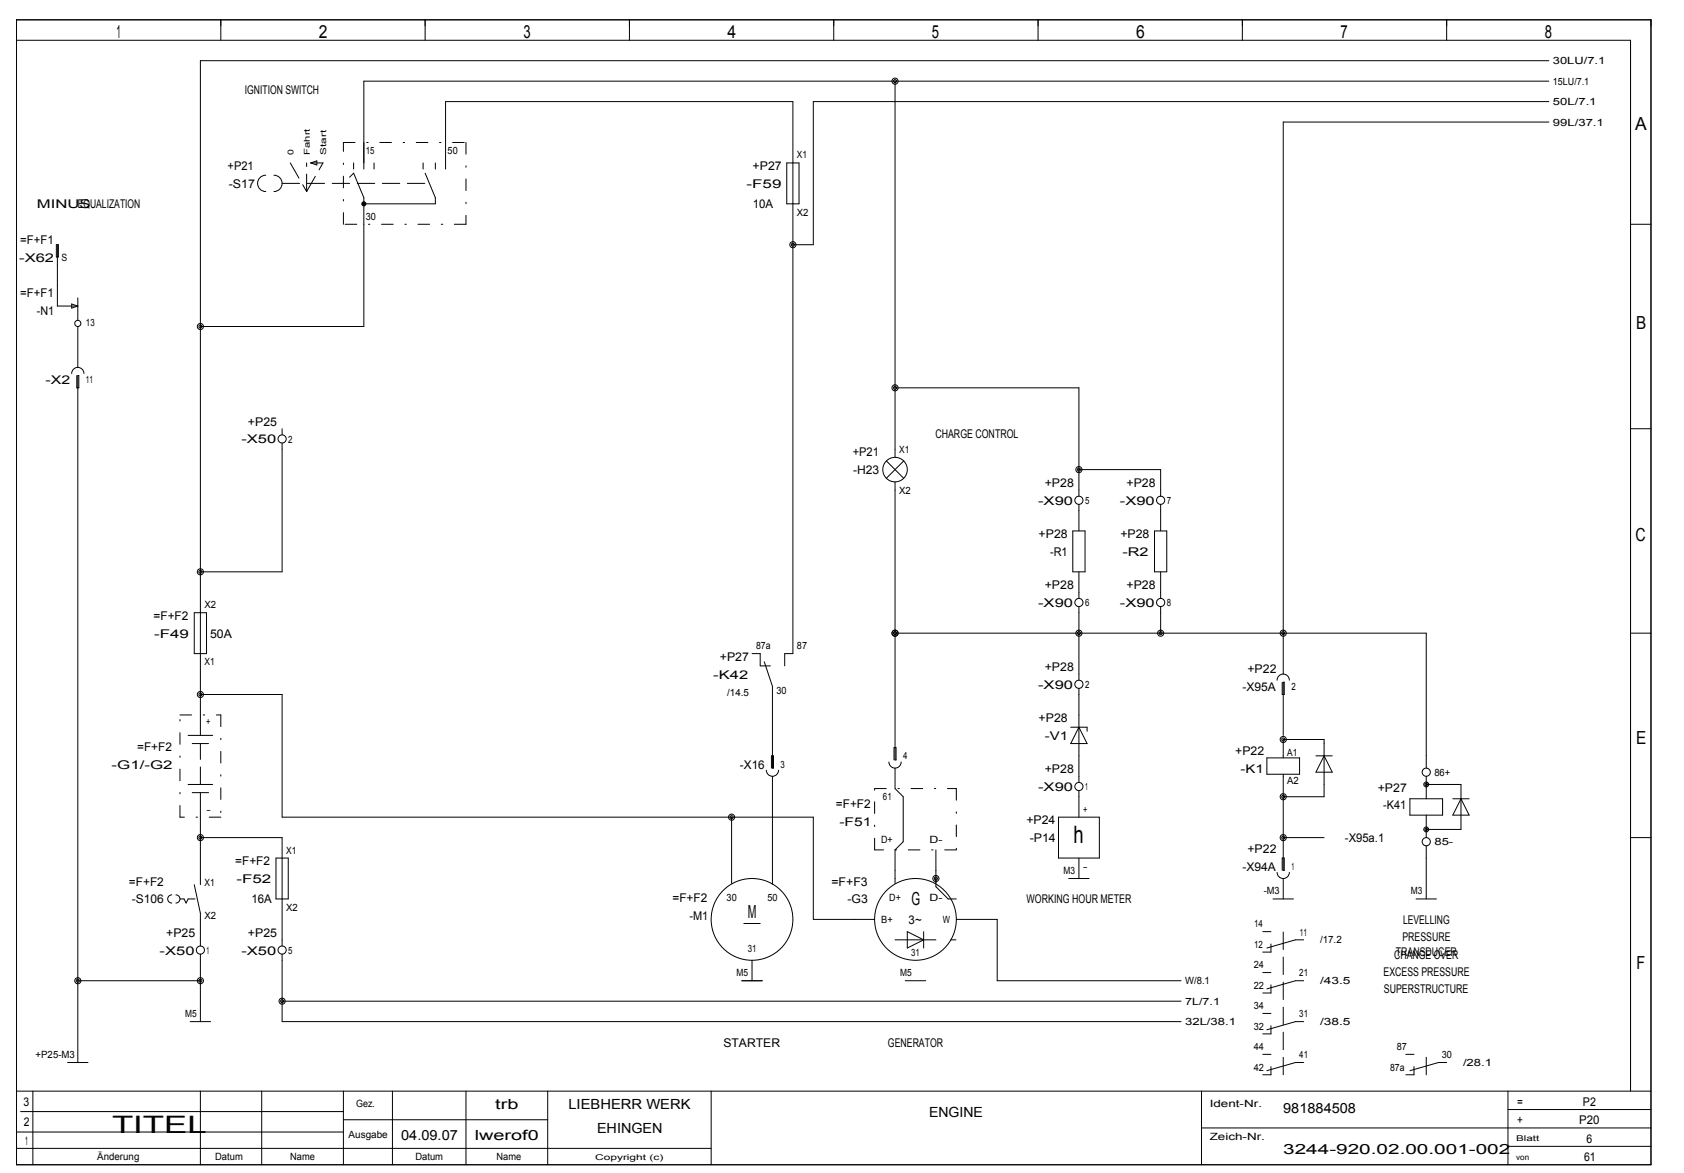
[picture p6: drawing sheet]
<svg xmlns="http://www.w3.org/2000/svg" width="408mm" height="284mm" viewBox="0 0 408 284" stroke-linecap="round" stroke-linejoin="round" font-family="sans-serif">
<g fill="none" stroke="#000" stroke-width=".24">
<path d="M4 4.8h396v277.2h-396zM4 9.8h391.1v254.4M53.5 4.8v5M103 4.8v5M152.5 4.8v5M202 4.8v5M216.8 19.7v91M251.5 4.8v5M301 4.8v5M350.5 4.8v5M375.3 14.7h-326.8v163.4M375.3 19.7h-287.2v21.2"/>
<path d="M75.3 39.5l1.5-.5v.9zM75.3 39.5h2.9M85.7 39.5v1.4M90.6 39.5v1.4M102.5 39.5v1.4M105.5 39.5v1.4M190.6 39.5h3v9.9h-3zM375.3 29.6h-64.4v133.6M375.3 24.6h-178.3v34.7h-4.9M13.7 59.3h.4v2.9h-.4zM13.9 59.3v14.8h5M64.4 42.4a1.98 1.98 0 0 0-2 2 1.98 1.98 0 0 0 2 2"/>
<path d="M66.4 42.4a1.98 1.98 0 0 1 1.9 2 1.98 1.98 0 0 1-1.9 2M84.7 42.9l1-1 2.4 6v31.2h-39.6M103 41.9l2.5 6v1.5h-17.4M107.9 40.9v-16.3h84.2v133.7h-2v2.9M395.1 54.3h4.9M17.4 73.6l1.5 .5-1.5 .5zM18.9 72.1v5.5M18.9 79.1v9.9M17.4 90.4a1.49 1.49 0 0 1 1.4-1.4 1.49 1.49 0 0 1 1.5 1.4M18.6 90.9v3h.5v-3h-.2v166.4M216.8 93.9h44.6v26.2M68.3 107.3v31.2h-19.8"/>
<path d="M68.3 103.8v1.5M214.8 111.6l4.1 4.2M216.8 116.7v67.3h.3v-3h-.5v3M218.9 111.6l-4.1 4.2M261.4 113.7h19.8v6.4M395.1 103.8h4.9M259.9 128.6h3v9.9h-3zM261.4 122.1v6.5M261.4 138.5v6.4M279.7 128.6h3v9.9h-3zM281.2 122.1v6.5M281.2 138.5v6.4"/>
<path d="M47.1 148.4h2.9v9.9h-2.9zM182.2 158.3h2v2.9h2.5M216.8 153.3h128.7v32.7M261.4 146.9v17.8M281.2 146.9v6.4M395.1 153.3h4.9M45.6 178.1h5.9M48.5 168.2h19.8v29.7h128.7v24.7h14.9M185.2 160.2l1.9 6v19.8h.3v-3h-.5v3M259.4 176.1h4v1M261.4 176.1l2 3.9h-4zM261.4 166.7v22.7"/>
<path d="M309.4 164.7a1.48 1.48 0 0 1 1.5-1.5 1.48 1.48 0 0 1 1.5 1.5M310.7 165.2v3h.4v-3h-.2v12.9M45.6 189.9h5.9M46.6 191.9h3.9M46.6 180h3.9M48.5 191.9v22.3M177.2 197.9v16M185.7 186.5a1.48 1.48 0 0 0 1.4 1.5 1.48 1.48 0 0 0 1.5-1.5M187.1 188v26.1M215.4 184.5a1.48 1.48 0 0 0 1.5 1.5 1.48 1.48 0 0 0 1.4-1.5M216.8 186v4.9l2 2v10.9l-2 2v8.1M256.5 197.9h9.8v9.9h-9.8z"/>
<path d="M261.4 191.4v6.5M306.9 183.5h8v4h-8zM310.9 187.5v23.2h.2v-2.9h-.4v2.9M310.9 183.5v-4.5h9.9v13.9h-9.9M318.8 183h4M320.8 183l2 4h-4zM341.6 193.4h7.9v4h-7.9zM345.5 189.9h8.5v10.9h-8.5M345.5 188v5.4M345.5 197.4v5.4M352 193.4h3.9M354 193.4l1.9 4h-3.9z"/>
<path d="M41.6 216.7a.99 .99 0 0 0-1 1 .99 .99 0 0 0 1 .9M42.6 216.7a.99 .99 0 0 1 1 1 .99 .99 0 0 1-1 .9M43.6 217.7h1l.5 .9 .5-.9M47.1 214.2l1.4 6.9v7.9M48.5 202.8h19.8v26.2M66.9 207.8h2.9v9.9h-2.9zM226.8 205.8v8.3M226.8 214.2v.5l2.9 3h.5M230.3 217.7h1.4M258.9 212.7h5M261.4 207.8v4.9M308.4 217.7h5"/>
<path d="M309.4 211.2a1.48 1.48 0 0 0 1.5 1.5 1.48 1.48 0 0 0 1.5-1.5M310.9 212.7v5M310.9 202.8h9.9M343.1 217.7h4.9M345.5 204.8v12.9M395.1 202.8h4.9M18.9 237.5h29.6M48.5 231v16.4M68.3 231v16.4h217.9M179.7 237.5h5M180.2 223.6h4M182.2 232.5v5"/>
<path d="M216.8 227.6h10M219.3 237.5h5M219.8 225.6l4 2-4 1.9zM223.8 225.6v3.9M230.3 227.6h1.3M231.7 222.6h9.9v14.9h44.6M305.9 235.5h2M305.9 225.6h2M307.9 228.5v2h-2M307.9 238.4v2h-2M315.8 227.6h-1.9l-7 1.9M315.8 237.5h-1.9l-7 1.9"/>
<path d="M16.4 257.3h4.9M46.1 247.4h4.9M68.3 242.4h217.9M305.9 255.3h2M305.9 245.4h2M307.9 258.2v2h-2M307.9 248.3v2h-2M315.8 257.3h-1.9l-7 1.9M315.8 247.4h-1.9l-7 1.9M340.6 255.3h2M342.6 258.2v2h-2M350.5 257.3h-2l-6.9 1.9"/>
<path d="M4 278h168.3M4 274.1h79.2M4 264.2h396M5 269.1h78.2M8 264.2v17.8M48.5 264.2v17.8M63.4 264.2v17.8M83.2 264.2v17.8M83.2 271.1h49.5M95.1 264.2v17.8M112.9 264.2v17.8M132.7 264.2v17.8"/>
<path d="M172.3 264.2v17.8M291.1 264.2v17.8M291.1 273.1h108.9M365.4 264.2v17.8M365.4 277.5h34.6M365.4 268.6h34.6"/>
<circle cx="216.8" cy="19.6" r=".74"/>
<circle cx="216.8" cy="19.7" r=".37"/>
<circle cx="88.1" cy="49.4" r=".3"/>
<circle cx="88.1" cy="49.4" r=".5"/>
<circle cx="88.2" cy="49.4" r=".2"/>
<circle cx="192.1" cy="59.2" r=".74"/>
<circle cx="192.1" cy="59.3" r=".37"/>
<circle cx="18.8" cy="78.3" r=".74"/>
<circle cx="48.5" cy="79" r=".74"/>
<circle cx="48.5" cy="79.1" r=".37"/>
<circle cx="216.8" cy="93.9" r=".74"/>
<circle cx="216.8" cy="93.9" r=".37"/>
<circle cx="68.3" cy="106.3" r=".99"/>
<circle cx="216.8" cy="113.7" r="2.97"/>
<circle cx="261.4" cy="113.7" r=".37"/>
<circle cx="261.4" cy="113.7" r=".74"/>
<circle cx="48.5" cy="138.4" r=".74"/>
<circle cx="48.5" cy="138.5" r=".37"/>
<circle cx="261.4" cy="121.1" r=".99"/>
<circle cx="281.2" cy="121.1" r=".99"/>
<circle cx="216.8" cy="153.3" r=".74"/>
<circle cx="216.8" cy="153.3" r=".37"/>
<circle cx="261.4" cy="145.9" r=".99"/>
<circle cx="261.4" cy="153.3" r=".37"/>
<circle cx="261.4" cy="153.3" r=".74"/>
<circle cx="281.2" cy="145.9" r=".99"/>
<circle cx="281.2" cy="153.3" r=".74"/>
<circle cx="281.2" cy="153.3" r=".37"/>
<circle cx="310.9" cy="153.3" r=".37"/>
<circle cx="310.9" cy="153.3" r=".74"/>
<circle cx="48.5" cy="168.2" r=".37"/>
<circle cx="48.5" cy="168.1" r=".74"/>
<circle cx="261.4" cy="165.7" r=".99"/>
<circle cx="310.9" cy="179" r=".37"/>
<circle cx="310.9" cy="179" r=".74"/>
<circle cx="177.2" cy="197.8" r=".74"/>
<circle cx="177.2" cy="197.9" r=".37"/>
<circle cx="261.4" cy="190.4" r=".99"/>
<circle cx="310.9" cy="192.9" r=".37"/>
<circle cx="310.9" cy="192.9" r=".74"/>
<circle cx="345.5" cy="187" r=".99"/>
<circle cx="345.5" cy="189.9" r=".59"/>
<circle cx="345.5" cy="189.9" r=".3"/>
<circle cx="48.5" cy="202.8" r=".74"/>
<circle cx="48.5" cy="202.8" r=".37"/>
<circle cx="226.7" cy="212.7" r=".74"/>
<circle cx="226.7" cy="212.7" r=".37"/>
<circle cx="310.9" cy="202.8" r=".74"/>
<circle cx="310.9" cy="202.8" r=".37"/>
<circle cx="345.5" cy="203.8" r=".99"/>
<circle cx="345.5" cy="200.8" r=".59"/>
<circle cx="345.5" cy="200.8" r=".3"/>
<circle cx="18.8" cy="237.4" r=".74"/>
<circle cx="18.8" cy="237.5" r=".37"/>
<circle cx="48.5" cy="230" r=".99"/>
<circle cx="48.5" cy="237.4" r=".74"/>
<circle cx="48.5" cy="237.5" r=".37"/>
<circle cx="68.3" cy="230" r=".99"/>
<circle cx="182.2" cy="222.6" r="9.9"/>
<circle cx="221.8" cy="222.6" r="9.9"/>
<circle cx="68.3" cy="242.4" r=".74"/>
<circle cx="68.3" cy="242.4" r=".37"/>
</g>
<path d="M83.2 34.5h29.7M112.9 34.5v19.8M83.2 54.3v-19.8M112.9 54.3h-29.7M43.6 173.1h9.9M53.5 173.1v24.8M43.6 197.9v-24.8M53.5 197.9h-9.9M211.9 190.9h19.8M231.7 190.9v14.9M211.9 205.8v-14.9M231.7 205.8h-19.8" fill="none" stroke="#000" stroke-width=".24" stroke-dasharray="2.8 2.8 .4 2.8"/>
<path d="M70.3 39.5l4 6.9M68.3 44.4h34.7M74.3 46.4v-6.9M74.3 46.4l3.9-6.9M48.5 189.9v-9.9M45.6 217.7h1.7M310.9 260.2v-35.6M345.5 260.2v-5.9" fill="none" stroke="#000" stroke-width=".24" stroke-dasharray="4.2 1.8"/>
<g font-size="5.8">
<text x="260.1" y="204">h</text>
<text x="27.2" y="274.3">TITEL</text>
</g>
<g font-size="4.4">
<text x="28.2" y="9.3">1</text>
<text x="77.3" y="9.3">2</text>
<text x="126.8" y="9.3">3</text>
<text x="176.2" y="9.3">4</text>
<text x="225.8" y="9.3">5</text>
<text x="275.2" y="9.3">6</text>
<text x="324.8" y="9.3">7</text>
<text x="374.3" y="9.3">8</text>
<text x="396.2" y="31.6">A</text>
<text x="396.4" y="79.6">B</text>
<text x="396.2" y="131.1">C</text>
<text x="396.4" y="180.1">E</text>
<text x="220.8" y="219.2">G</text>
<text x="181.2" y="222.2">M</text>
<text x="396.5" y="234.5">F</text>
</g>
<g font-size="3.4">
<text x="120" y="268.5">trb</text>
<text x="137.7" y="268.5">LIEBHERR WERK</text>
<text x="310.9" y="269.5">981884508</text>
<text x="97.2" y="275.9">04.09.07</text>
<text x="115" y="275.9">lwerof0</text>
<text x="144.6" y="274.4">EHINGEN</text>
<text x="225.1" y="270.4">ENGINE</text>
<text x="310.9" y="279.4">3244­920.02.00.001­002</text>
</g>
<g font-size="2.9">
<text x="59.3" y="22.7">IGNITION SWITCH</text>
<text x="55.1" y="41.2">+P21</text>
<text x="182.3" y="41.2">+P27</text>
<text x="55.4" y="45.5">­S17</text>
<text x="180.9" y="45.5">­F59</text>
<text x="9" y="50.4">MINUS</text>
<text x="18.9" y="50.4">EQUALIZATION</text>
<text x="182.4" y="50.4">10A</text>
<text x="4.9" y="59">=F+F1</text>
<text x="4.7" y="63.3">­X62</text>
<text x="4.9" y="71.9">=F+F1</text>
<text x="8.9" y="76.2">­N1</text>
<text x="11" y="93">­X2</text>
<text x="58.5" y="107.4">­X50</text>
<text x="60.1" y="103">+P25</text>
<text x="226.6" y="106.1">CHARGE CONTROL</text>
<text x="206.6" y="110.5">+P21</text>
<text x="206.7" y="114.8">­H23</text>
<text x="253.1" y="117.9">+P28</text>
<text x="272.9" y="117.9">+P28</text>
<text x="251.5" y="122.2">­X90</text>
<text x="271.3" y="122.2">­X90</text>
<text x="251.6" y="130.3">+P28</text>
<text x="271.4" y="130.3">+P28</text>
<text x="254.4" y="134.6">­R1</text>
<text x="272" y="134.6">­R2</text>
<text x="253.1" y="142.6">+P28</text>
<text x="272.9" y="142.6">+P28</text>
<text x="251.5" y="147">­X90</text>
<text x="271.3" y="147">­X90</text>
<text x="37.2" y="150.1">=F+F2</text>
<text x="37.3" y="154.4">­F49</text>
<text x="50.9" y="154.4">50A</text>
<text x="174.4" y="160">+P27</text>
<text x="172.8" y="164.3">­K42</text>
<text x="251.5" y="166.8">­X90</text>
<text x="253.1" y="162.4">+P28</text>
<text x="301" y="167.3">­X95A</text>
<text x="302.2" y="162.9">+P22</text>
<text x="251.6" y="174.8">+P28</text>
<text x="253.1" y="179.1">­V1</text>
<text x="33.2" y="181.7">=F+F2</text>
<text x="299.3" y="182.7">+P22</text>
<text x="27" y="186.1">­G1/­G2</text>
<text x="179.3" y="186.1">­X16</text>
<text x="251.5" y="191.5">­X90</text>
<text x="253.1" y="187.2">+P28</text>
<text x="300.5" y="187.1">­K1</text>
<text x="333.8" y="191.6">+P27</text>
<text x="202.5" y="195.6">=F+F2</text>
<text x="335.1" y="196">­K41</text>
<text x="203.4" y="199.9">­F51</text>
<text x="248.7" y="199.6">+P24</text>
<text x="249.5" y="203.9">­P14</text>
<text x="325.9" y="203.9">­X95a.1</text>
<text x="57" y="209.5">=F+F2</text>
<text x="302.2" y="206.5">+P22</text>
<text x="31.2" y="214.4">=F+F2</text>
<text x="57.3" y="213.8">­F52</text>
<text x="201.4" y="214.4">=F+F3</text>
<text x="301" y="210.8">­X94A</text>
<text x="31.9" y="218.7">­S106</text>
<text x="60.9" y="218.7">16A</text>
<text x="162.9" y="218.4">=F+F2</text>
<text x="205.3" y="218.7">­G3</text>
<text x="248.7" y="218.7">WORKING HOUR METER</text>
<text x="40.3" y="226.8">+P25</text>
<text x="60.1" y="226.8">+P25</text>
<text x="167" y="222.7">­M1</text>
<text x="220.1" y="223.7">3~</text>
<text x="339.8" y="227.9">PRESSURE</text>
<text x="339.9" y="223.7">LEVELLING</text>
<text x="38.7" y="231.1">­X50</text>
<text x="58.5" y="231.1">­X50</text>
<text x="337.8" y="232.1">CHANGE OVER</text>
<text x="338.2" y="231.5">TRANSDUCER</text>
<text x="335.2" y="236.3">EXCESS PRESSURE</text>
<text x="335.3" y="240.5">SUPERSTRUCTURE</text>
<text x="175.3" y="253.4">STARTER</text>
<text x="215.1" y="253.4">GENERATOR</text>
<text x="5.7" y="267.8">3</text>
<text x="367.6" y="267.8">=</text>
<text x="383.5" y="267.8">P2</text>
<text x="5.8" y="272.7">2</text>
<text x="367.6" y="272.2">+</text>
<text x="382.6" y="272.2">P20</text>
<text x="6.1" y="277.2">1</text>
<text x="383.8" y="281.1">61</text>
<text x="384.4" y="276.7">6</text>
</g>
<g font-size="2.4">
<text x="376.2" y="15.6">30LU/7.1</text>
<text x="376.2" y="20.5">15LU/7.1</text>
<text x="376.2" y="25.5">50L/7.1</text>
<text x="376.2" y="30.4">99L/37.1</text>
<text x="88.6" y="37.4">15</text>
<text x="108.4" y="37.4">50</text>
<text x="193.1" y="38.3">X1</text>
<text x="88.6" y="53.2">30</text>
<text x="193.1" y="52.2">X2</text>
<text x="14.9" y="63.1">S</text>
<text x="20.8" y="78.9">13</text>
<text x="20.8" y="92.8">11</text>
<text x="69.8" y="107.2">2</text>
<text x="217.8" y="109.6">X1</text>
<text x="217.8" y="119.5">X2</text>
<text x="262.9" y="122">5</text>
<text x="282.7" y="122">7</text>
<text x="49.5" y="147.2">X2</text>
<text x="262.9" y="146.8">6</text>
<text x="282.7" y="146.8">8</text>
<text x="49.5" y="161.1">X1</text>
<text x="183.2" y="157.2">87a</text>
<text x="193.1" y="157.2">87</text>
<text x="262.9" y="166.6">2</text>
<text x="312.9" y="167">2</text>
<text x="176.2" y="168.4">/14.5</text>
<text x="188.1" y="168">30</text>
<text x="49.9" y="175.5">+</text>
<text x="189.1" y="185.9">3</text>
<text x="218.8" y="183.9">4</text>
<text x="311.9" y="183">A1</text>
<text x="262.9" y="191.3">1</text>
<text x="311.9" y="189.8">A2</text>
<text x="347.5" y="187.8">86+</text>
<text x="50" y="196.7">­</text>
<text x="213.9" y="193.8">61</text>
<text x="262.4" y="196.8">+</text>
<text x="69.3" y="206.6">X1</text>
<text x="213.5" y="204.2">D+</text>
<text x="225.2" y="204.2">D-</text>
<text x="347.5" y="204.7">85­</text>
<text x="49.5" y="214.6">X1</text>
<text x="257.7" y="211.6">M3</text>
<text x="262.4" y="210.5">­</text>
<text x="312.9" y="210.6">1</text>
<text x="69.3" y="220.5">X2</text>
<text x="176.1" y="218">30</text>
<text x="186" y="218">50</text>
<text x="215.5" y="218">D+</text>
<text x="225.2" y="218">D-</text>
<text x="306.2" y="216.5">­M3</text>
<text x="341.8" y="216.5">M3</text>
<text x="49.5" y="222.5">X2</text>
<text x="213.5" y="223.5">B+</text>
<text x="228.4" y="223.5">W</text>
<text x="303.9" y="224.5">14</text>
<text x="314.9" y="226.5">11</text>
<text x="50" y="230.9">1</text>
<text x="69.8" y="230.9">5</text>
<text x="181.2" y="230.4">31</text>
<text x="220.7" y="231.4">31</text>
<text x="303.9" y="229.5">12</text>
<text x="319.8" y="228.4">/17.2</text>
<text x="178.5" y="236.3">M5</text>
<text x="218.1" y="236.3">M5</text>
<text x="287.1" y="238.3">W/8.1</text>
<text x="303.8" y="239.4">22</text>
<text x="303.8" y="234.4">24</text>
<text x="314.8" y="236.4">21</text>
<text x="319.8" y="238.3">/43.5</text>
<text x="287.1" y="243.3">7L/7.1</text>
<text x="303.8" y="244.3">34</text>
<text x="44.8" y="246.2">M5</text>
<text x="287.1" y="248.2">32L/38.1</text>
<text x="303.8" y="249.3">32</text>
<text x="314.8" y="246.3">31</text>
<text x="319.8" y="248.2">/38.5</text>
<text x="8.6" y="256.1">+P25­M3</text>
<text x="303.8" y="254.2">44</text>
<text x="314.8" y="256.2">41</text>
<text x="338.4" y="254.2">87</text>
<text x="349.3" y="256.2">30</text>
<text x="303.8" y="259.2">42</text>
<text x="336.8" y="259.2">87a</text>
<text x="354.5" y="258.1">/28.1</text>
<text x="86.3" y="268">Gez.</text>
<text x="293.1" y="268">Ident­Nr.</text>
<text x="84.4" y="275.5">Ausgabe</text>
<text x="293.1" y="275.9">Zeich­Nr.</text>
<text x="23.5" y="280.9">Änderung</text>
<text x="52.1" y="280.9">Datum</text>
<text x="70.3" y="280.9">Name</text>
<text x="100.6" y="280.9">Datum</text>
<text x="120.3" y="280.9">Name</text>
</g>
<g font-size="1.9">
<text x="71.1" y="37.5" transform="rotate(-90 71.1 37.5)">0</text>
<text x="75.1" y="37.5" transform="rotate(-90 75.1 37.5)">Fahrt</text>
<text x="79" y="37.5" transform="rotate(-90 79 37.5)">Start</text>
<text x="144.2" y="280.8">Copyright (c)</text>
<text x="367.3" y="280.8">von</text>
<text x="367.3" y="276.4">Blatt</text>
</g>
</svg>
